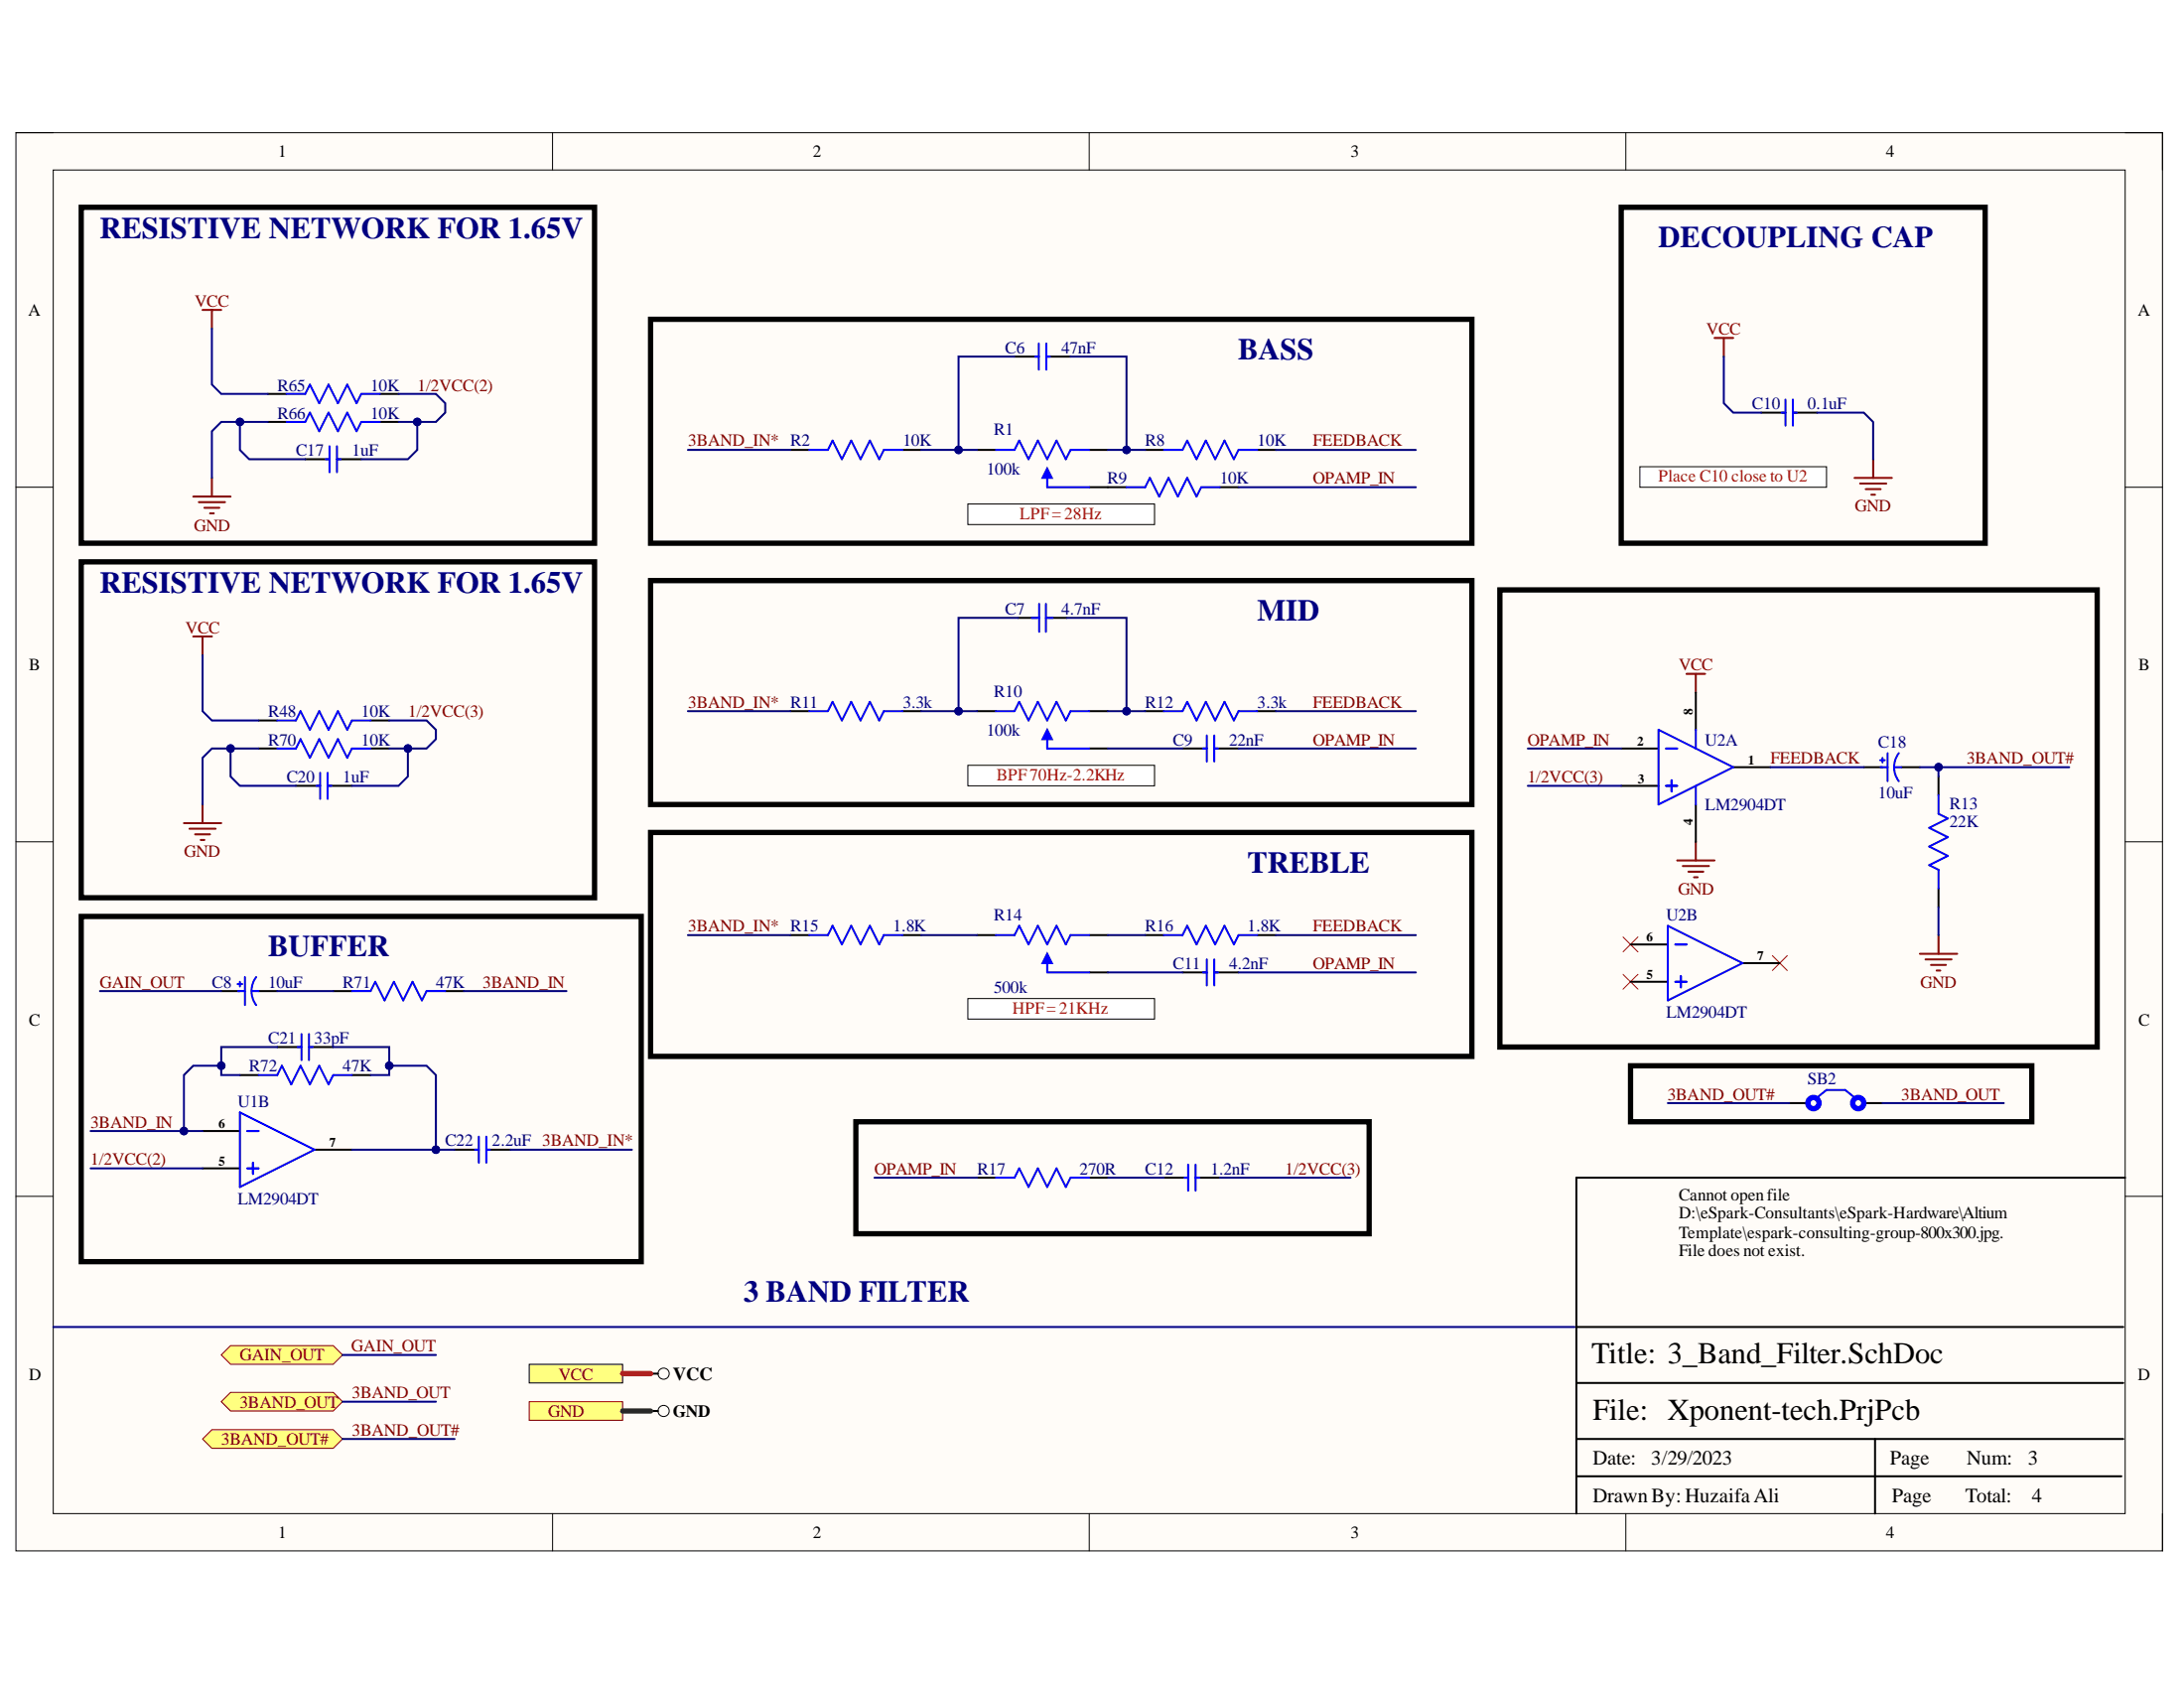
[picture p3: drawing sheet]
<svg xmlns="http://www.w3.org/2000/svg" width="279mm" height="216mm" viewBox="0 0 279 216" stroke-linecap="round" stroke-linejoin="round" font-family="sans-serif">
<path d="M2 17h274.6v181.4h-274.6z" fill-rule="evenodd" fill="#fffcf8"/>
<path d="M2 17h274.6v181.4h-274.6z" fill="none" stroke="#000" stroke-width=".13"/>
<path d="M6.8 21.7h265.1v171.9h-265.1z" fill-rule="evenodd" fill="#fffcf8"/>
<g fill="none" stroke="#000" stroke-width=".13">
<path d="M2 17h4.8M70.7 17v4.7M139.3 17v4.7M208 17v4.7M271.9 17h4.7v4.7M6.8 21.7h265.1v171.9h-265.1zM2 62.3h4.8M271.9 62.3h4.7M2 107.7h4.8M271.9 107.7h4.7M2 153h4.8M271.9 153h4.7"/>
<path d="M70.7 193.6v4.8M139.3 193.6v4.8M208 193.6v4.8M276.6 193.6v4.8"/>
</g>
<g fill="none" stroke="#000" stroke-width=".25">
<path d="M101.1 57.5h2.4M115.5 57.5h2.4M129.8 45.6h3.1M133.9 45.6h3.1M146.5 57.5h2.4M160.8 57.5h2.4M141.7 62.3h2.4M156.1 62.3h2.3M271.9 150.6h-70.2v43M201.7 176.9h69.9M201.7 169.7h69.9M201.7 188.8h69.7"/>
<path d="M201.7 184.1h69.9M239.9 184.1v9.5"/>
</g>
<path d="M103.5 57.5h2.4l.6-1.1 1.2 2.3 1.2-2.3 1.2 2.3 1.2-2.3 1.2 2.3 .6-1.2h2.4M132.4 45.6h.5M132.9 43.9v3.4M133.9 43.9v3.4M133.9 45.6h.4M148.9 57.5h2.4l.6-1.1 1.2 2.3 1.2-2.3 1.2 2.3 1.2-2.3 1.2 2.3 .5-1.2h2.4M144.1 62.3h2.4l.6-1.2 1.2 2.4 1.2-2.4 1.2 2.4 1.2-2.4 1.2 2.4 .6-1.2h2.4" fill="none" stroke="#00f" stroke-width=".25"/>
<path d="M123.8 64.5h23.9v2.6h-23.9z" fill-rule="evenodd" fill="#fff"/>
<path d="M123.8 64.5h23.9v2.6h-23.9z" fill="none" stroke="#000" stroke-width=".13"/>
<path d="M130.3 79h2.4M134.1 79h2.4M151.3 95.7h3.1M155.3 95.7h3.1" fill="none" stroke="#000" stroke-width=".25"/>
<path d="M132 79h.9M132.9 77.2v3.6M133.8 79h.9M133.8 77.2v3.6M153.9 95.7h.5M154.4 94.1v3.3M155.3 94.1v3.3M155.3 95.7h.5" fill="none" stroke="#00f" stroke-width=".25"/>
<path d="M123.8 97.9h23.9v2.6h-23.9z" fill-rule="evenodd" fill="#fff"/>
<path d="M123.8 97.9h23.9v2.6h-23.9z" fill="none" stroke="#000" stroke-width=".13"/>
<path d="M123.8 127.7h23.9v2.6h-23.9z" fill-rule="evenodd" fill="#fff"/>
<path d="M123.8 127.7h23.9v2.6h-23.9z" fill="none" stroke="#000" stroke-width=".13"/>
<path d="M83.2 40.8h105.1v28.7h-105.1zM83.2 74.3h105.1v28.6h-105.1zM191.9 75.5h76.4v58.4h-76.4zM83.2 106.5h105.1v28.6h-105.1zM109.5 143.5h65.7v14.3h-65.7z" fill="none" stroke="#000" stroke-width=".68"/>
<path d="M248 119.6v2.4M245.6 122h4.8M246.3 122.7h3.4M247 123.4h1.9M247.8 124.1h.4" fill="none" stroke="#800000" stroke-width=".25"/>
<path d="M148.9 150.6h3.1M153 150.6h3.1" fill="none" stroke="#000" stroke-width=".25"/>
<path d="M151.5 150.6h.5M152 149v3.3M153 149v3.3M153 150.6h.4" fill="none" stroke="#00f" stroke-width=".25"/>
<path d="M28.3 173.3l1.2-1.2h13.1l1.2 1.2-1.2 1.2h-13.1z" fill-rule="evenodd" fill="#ffff80"/>
<path d="M28.3 173.3l1.2-1.2h13.1l1.2 1.2-1.2 1.2h-13.1z" fill="none" stroke="#800000" stroke-width=".13"/>
<path d="M28.3 179.3l1.2-1.2h13.1l1.2 1.2-1.2 1.2h-13.1z" fill-rule="evenodd" fill="#ffff80"/>
<path d="M28.3 179.3l1.2-1.2h13.1l1.2 1.2-1.2 1.2h-13.1z" fill="none" stroke="#800000" stroke-width=".13"/>
<g fill="none" stroke="#000" stroke-width=".25">
<path d="M34.3 50.4h2.4M34.3 54h2.4M39 58.7h3.2M43.1 58.7h3.1M48.6 50.4h2.4M48.6 54h2.4M101.1 91h2.4M115.5 91h2.4M146.5 91h2.4M160.8 91h2.4M248 99.3v2.4M101.1 119.6h2.4"/>
<path d="M115.5 119.6h2.4M146.5 119.6h2.4M160.8 119.6h2.4M248 113.6v2.4M151.3 124.4h3.1M155.3 124.4h3.1M125 150.6h2.4M139.3 150.6h2.4"/>
</g>
<g fill="none" stroke="#00f" stroke-width=".25">
<path d="M36.7 50.4h2.3l.6-1.2 1.2 2.4 1.2-2.4 1.2 2.4 1.2-2.4 1.2 2.4 .6-1.2h2.4M36.7 54h2.3l.6-1.2 1.2 2.4 1.2-2.4 1.2 2.4 1.2-2.4 1.2 2.4 .6-1.2h2.4M41.7 58.7h.5M42.2 57.1v3.3M43.1 57.1v3.3M43.1 58.7h.5M103.5 91h2.4l.6-1.2 1.2 2.4 1.2-2.4 1.2 2.4 1.2-2.4 1.2 2.4 .6-1.2h2.4M148.9 91h2.4l.6-1.2 1.2 2.4 1.2-2.4 1.2 2.4 1.2-2.4 1.2 2.4 .5-1.2h2.4M103.5 119.6h2.4l.6-1.2 1.2 2.4 1.2-2.4 1.2 2.4 1.2-2.4 1.2 2.4 .6-1.2h2.4M148.9 119.6h2.4l.6-1.2 1.2 2.4 1.2-2.4 1.2 2.4 1.2-2.4 1.2 2.4 .5-1.2h2.4M248 101.7v2.4l1.2 .6-2.4 1.2 2.4 1.2-2.4 1.2 2.4 1.2-2.4 1.2 1.2 .5v2.4M153.9 124.4h.5"/>
<path d="M154.4 122.7v3.3M155.3 122.7v3.3M155.3 124.4h.5M127.4 150.6h2.4l.6-1.2 1.2 2.4 1.2-2.4 1.2 2.4 1.2-2.4 1.2 2.4 .6-1.2h2.3"/>
</g>
<path d="M25.9 39.6h2.4M27.1 39.6v2.4M24.7 63.5h4.8M25.4 64.2h3.4M26.2 64.9h1.9M26.9 65.7h.4M27.1 61.1v2.4" fill="none" stroke="#800000" stroke-width=".25"/>
<path d="M10.4 26.5h65.7v43h-65.7z" fill="none" stroke="#000" stroke-width=".68"/>
<path d="M67.7 179.3h11.9v2.4h-11.9z" fill-rule="evenodd" fill="#ffff80"/>
<path d="M67.7 179.3h11.9v2.4h-11.9z" fill="none" stroke="#800000" stroke-width=".13"/>
<circle cx="84.9" cy="180.5" r=".72" fill="none" stroke="#000" stroke-width=".13"/>
<path d="M83.2 180.5h1" fill="none" stroke="#000" stroke-width=".25"/>
<path d="M67.7 174.5h11.9v2.4h-11.9z" fill-rule="evenodd" fill="#ffff80"/>
<g fill="none" stroke="#000" stroke-width=".13">
<path d="M67.7 174.5h11.9v2.4h-11.9z"/>
<circle cx="84.9" cy="175.7" r=".72"/>
</g>
<path d="M238.4 98.1h2.4M243.2 98.1h2.4M83.2 175.7h1" fill="none" stroke="#000" stroke-width=".25"/>
<path d="M207.4 26.5h46.6v43h-46.6zM10.4 117.2h71.6v44.2h-71.6z" fill="none" stroke="#000" stroke-width=".68"/>
<g fill="none" stroke="#800000" stroke-width=".25">
<path d="M219.3 43.2h2.4M220.5 43.2v2.4M239.6 58.7v2.4M237.2 61.1h4.8M238 61.8h3.3M238.7 62.6h1.9M239.4 63.3h.5M215.8 86.2h2.3M216.9 86.2v2.4M214.6 110.1h4.7M215.3 110.8h3.3M216 111.5h1.9"/>
<path d="M216.7 112.2h.5M216.9 107.7v2.4"/>
</g>
<path d="M207.6 119.8l1.9 2M209.5 119.8l-1.9 2M207.6 124.6l1.9 1.9M209.5 124.6l-1.9 1.9M226.7 122.2l1.9 1.9M228.6 122.2l-1.9 1.9" fill="none" stroke="#f00" stroke-width=".13"/>
<path d="M240.5 97.2h.6M240.6 98.1h.9M240.8 96.9v.6M241.5 96.3v3.6M242.3 98.1h.9M242.9 96.3a2.97 2.97 0 0 0 0 3.6" fill="none" stroke="#00f" stroke-width=".25"/>
<path d="M209.8 59.7h23.9v2.6h-23.9z" fill-rule="evenodd" fill="#fff"/>
<path d="M209.8 59.7h23.9v2.6h-23.9z" fill="none" stroke="#000" stroke-width=".13"/>
<path d="M225.3 52.8h3.1M229.4 52.8h3.1M228.9 141.1h2.4M238.4 141.1h2.4" fill="none" stroke="#000" stroke-width=".25"/>
<path d="M227.9 52.8h.5M228.4 51.1v3.3M229.4 51.1v3.3M229.4 52.8h.4M232.5 140.4l1.2-1h2.4l1.1 1" fill="none" stroke="#00f" stroke-width=".25"/>
<g fill="none" stroke="#00f" stroke-width=".68">
<circle cx="232" cy="141.1" r=".72"/>
<circle cx="237.7" cy="141.1" r=".72"/>
</g>
<path d="M25.9 184.1l1.2-1.2h15.5l1.2 1.2-1.2 1.1h-15.5z" fill-rule="evenodd" fill="#ffff80"/>
<path d="M25.9 184.1l1.2-1.2h15.5l1.2 1.2-1.2 1.1h-15.5z" fill="none" stroke="#800000" stroke-width=".13"/>
<g fill="none" stroke="#000" stroke-width=".25">
<path d="M33.1 92.2h2.4M33.1 95.7h2.4M47.4 92.2h2.4M47.4 95.7h2.4M125 91h2.4M139.3 95.7h2.4M139.3 91h2.4M37.9 100.5h3.1M41.9 100.5h3.1M28.3 126.8h2.4M30.7 137.5h2.4M33.1 126.8h2.4"/>
<path d="M35.5 133.9h3.1M39.5 133.9h3.1M42.6 126.8h2.4M45 137.5h2.4M57 126.8h2.3M58.2 147.1h3.1M62.2 147.1h3.1"/>
</g>
<g fill="none" stroke="#00f" stroke-width=".25">
<path d="M35.5 92.2h2.4l.6-1.2 1.1 2.3 1.2-2.3 1.2 2.3 1.2-2.3 1.2 2.3 .6-1.1h2.4M35.5 95.7h2.4l.6-1.2 1.1 2.4 1.2-2.4 1.2 2.4 1.2-2.4 1.2 2.4 .6-1.2h2.4M41 98.8v3.4M41.9 98.8v3.4M127.4 91h2.4l.6-1.2 1.2 2.4 1.2-2.4 1.2 2.4 1.2-2.4 1.2 2.4 .6-1.2h2.3M134 94.5v1.2h5.3M40.5 100.5h.5M41.9 100.5h.5M30.4 125.9h.6M30.5 126.8h.8M30.7 125.6v.6M31.3 125v3.6"/>
<path d="M32.2 126.8h.9M32.8 125a2.98 2.98 0 0 0 0 3.6M33.1 137.5h2.4l.6-1.2 1.2 2.4 1.2-2.4 1.1 2.4 1.2-2.4 1.2 2.4 .6-1.2h2.4M38.1 133.9h.5M38.6 132.3v3.3M39.5 132.3v3.3M39.5 133.9h.5M45 126.8h2.4l.6-1.2 1.2 2.4 1.2-2.4 1.2 2.4 1.2-2.4 1.2 2.4 .6-1.2h2.4M60.8 147.1h.5M61.3 145.4v3.3M62.2 145.4v3.3M62.2 147.1h.5"/>
</g>
<path d="M24.7 81.4h2.4M25.9 81.4v2.4M23.5 105.3h4.8M24.2 106h3.4M25 106.7h1.9M25.7 107.4h.5M25.9 102.9v2.4" fill="none" stroke="#800000" stroke-width=".25"/>
<path d="M10.4 71.9h65.7v42.9h-65.7zM208.6 136.3h51.3v7.2h-51.3z" fill="none" stroke="#000" stroke-width=".68"/>
<path d="M134 93.3l.6 1.2h-1.2z" fill="#00f"/>
<path d="M134 93.3l.6 1.2h-1.2zM127.4 119.6h2.4l.6-1.2 1.2 2.4 1.2-2.4 1.2 2.4 1.2-2.4 1.2 2.4 .6-1.2h2.3M134 123.2v1.2h5.3" fill="none" stroke="#00f" stroke-width=".25"/>
<path d="M125 119.6h2.4M139.3 119.6h2.4M139.3 124.4h2.4" fill="none" stroke="#000" stroke-width=".25"/>
<path d="M134 122l.6 1.2h-1.2z" fill="#00f"/>
<path d="M127.4 57.5h2.4l.6-1.1 1.2 2.3 1.2-2.3 1.2 2.3 1.2-2.3 1.2 2.3 .6-1.2h2.3M134 61.1v1.2h5.3M134 122l.6 1.2h-1.2z" fill="none" stroke="#00f" stroke-width=".25"/>
<path d="M125 57.5h2.4M139.3 57.5h2.4M139.3 62.3h2.4" fill="none" stroke="#000" stroke-width=".25"/>
<path d="M134 59.9l.6 1.2h-1.2z" fill="#00f"/>
<g fill="none" stroke="#00f" stroke-width=".25">
<path d="M134 59.9l.6 1.2h-1.2zM212.2 93.3l9.5 4.8-9.5 4.8zM213.1 95.7h1.5M213.8 99.8v1.4M216.9 93.3v2.4M213.1 100.5h1.5M213.4 118.4l9.5 4.8-9.5 4.8zM216.9 100.5v2.4M214.3 120.8h1.5M214.3 125.6h1.5M215 124.9v1.4M30.7 142.3l9.5 4.8-9.5 4.7z"/>
<path d="M31.6 144.7h1.5M31.6 149.4h1.5M32.4 148.7v1.5"/>
</g>
<path d="M207.4 95.7h4.8M216.9 88.6v4.7M221.7 98.1h4.8M207.4 100.5h4.8M216.9 102.9v4.8M208.6 120.8h4.8M208.6 125.6h4.8M222.9 123.2h4.8M25.9 144.7h4.8M25.9 149.4h4.8M40.2 147.1h4.8" fill="none" stroke="#000" stroke-width=".25"/>
<path d="M137 45.6h7.1v11.9" fill="none" stroke="#000080" stroke-width=".25"/>
<circle cx="144.1" cy="57.5" r=".48" fill="#000080"/>
<circle cx="144.1" cy="57.5" r=".48" fill="none" stroke="#000080" stroke-width=".13"/>
<path d="M129.8 45.6h-7.2v11.9" fill="none" stroke="#000080" stroke-width=".25"/>
<circle cx="122.6" cy="57.5" r=".48" fill="#000080"/>
<circle cx="122.6" cy="57.5" r=".48" fill="none" stroke="#000080" stroke-width=".13"/>
<path d="M88 57.5h13.1M117.9 57.5h7.1" fill="none" stroke="#000080" stroke-width=".25"/>
<circle cx="122.6" cy="57.5" r=".48" fill="#000080"/>
<circle cx="122.6" cy="57.5" r=".48" fill="none" stroke="#000080" stroke-width=".13"/>
<path d="M141.7 57.5h4.8" fill="none" stroke="#000080" stroke-width=".25"/>
<circle cx="144.1" cy="57.5" r=".48" fill="#000080"/>
<circle cx="144.1" cy="57.5" r=".48" fill="none" stroke="#000080" stroke-width=".13"/>
<path d="M163.2 57.6h17.9M158.5 62.3h22.6M117.9 91h7.1" fill="none" stroke="#000080" stroke-width=".25"/>
<circle cx="122.6" cy="91" r=".48" fill="#000080"/>
<circle cx="122.6" cy="91" r=".48" fill="none" stroke="#000080" stroke-width=".13"/>
<path d="M141.7 91h4.8" fill="none" stroke="#000080" stroke-width=".25"/>
<circle cx="144.1" cy="91" r=".48" fill="#000080"/>
<circle cx="144.1" cy="91" r=".48" fill="none" stroke="#000080" stroke-width=".13"/>
<path d="M136.5 79h7.6v12" fill="none" stroke="#000080" stroke-width=".25"/>
<circle cx="144.1" cy="91" r=".48" fill="#000080"/>
<circle cx="144.1" cy="91" r=".48" fill="none" stroke="#000080" stroke-width=".13"/>
<path d="M130.3 79h-7.7v12" fill="none" stroke="#000080" stroke-width=".25"/>
<circle cx="122.6" cy="91" r=".48" fill="#000080"/>
<circle cx="122.6" cy="91" r=".48" fill="none" stroke="#000080" stroke-width=".13"/>
<path d="M88 91h13.1M141.7 95.7h9.6M158.5 95.7h22.6M163.2 91h17.9M226.5 98.1h11.9M245.6 98.1h2.4v1.2M88 119.6h13.1M117.9 119.6h7.1M141.7 119.6h4.8M163.2 119.6h17.9M141.7 124.4h9.6M158.5 124.4h22.6" fill="none" stroke="#000080" stroke-width=".25"/>
<circle cx="248" cy="98.1" r=".48" fill="#000080"/>
<circle cx="248" cy="98.1" r=".48" fill="none" stroke="#000080" stroke-width=".13"/>
<path d="M195.5 95.7h11.9M248 98.1h16.7M195.5 100.5h11.9M248 116v3.6" fill="none" stroke="#000080" stroke-width=".25"/>
<circle cx="248" cy="98.1" r=".48" fill="#000080"/>
<circle cx="248" cy="98.1" r=".48" fill="none" stroke="#000080" stroke-width=".13"/>
<path d="M27.1 42v7.2l1.2 1.2h6M34.3 54h-6l-1.2 1.2v5.9M12.8 126.8h15.5M111.9 150.6h13.1M141.7 150.6h7.2M156.1 150.6h16.7M6.8 169.7h194.6M43.8 173.3h12M43.8 179.3h12" fill="none" stroke="#000080" stroke-width=".25"/>
<circle cx="30.7" cy="54" r=".48" fill="#000080"/>
<circle cx="30.7" cy="54" r=".48" fill="none" stroke="#000080" stroke-width=".13"/>
<path d="M51 50.4h4.8l1.2 1.2v1.2l-1.2 1.2h-4.8" fill="none" stroke="#000080" stroke-width=".25"/>
<circle cx="53.4" cy="54" r=".48" fill="#000080"/>
<circle cx="53.4" cy="54" r=".48" fill="none" stroke="#000080" stroke-width=".13"/>
<path d="M30.7 54v3.5l1.2 1.2h7.1" fill="none" stroke="#000080" stroke-width=".25"/>
<circle cx="30.7" cy="54" r=".48" fill="#000080"/>
<circle cx="30.7" cy="54" r=".48" fill="none" stroke="#000080" stroke-width=".13"/>
<path d="M53.4 54v3.5l-1.2 1.2h-6" fill="none" stroke="#000080" stroke-width=".25"/>
<circle cx="53.4" cy="54" r=".48" fill="#000080"/>
<circle cx="53.4" cy="54" r=".48" fill="none" stroke="#000080" stroke-width=".13"/>
<path d="M79.6 180.5h3.6" fill="none" stroke="#274e13" stroke-width=".68"/>
<path d="M79.6 175.7h3.6" fill="none" stroke="#c00" stroke-width=".68"/>
<path d="M11.6 144.7h14.3M11.6 149.4h14.3" fill="none" stroke="#000080" stroke-width=".25"/>
<circle cx="23.5" cy="144.7" r=".48" fill="#000080"/>
<circle cx="23.5" cy="144.7" r=".48" fill="none" stroke="#000080" stroke-width=".13"/>
<path d="M220.5 45.6v6l1.2 1.2h3.6M232.5 52.8h5.9l1.2 1.2v4.7M25.9 83.8v7.2l1.2 1.2h6M33.1 95.7h-6l-1.2 1.2v6M213.4 141.1h15.5M240.8 141.1h15.5M43.8 184.1h14.4" fill="none" stroke="#000080" stroke-width=".25"/>
<circle cx="29.5" cy="95.7" r=".48" fill="#000080"/>
<circle cx="29.5" cy="95.7" r=".48" fill="none" stroke="#000080" stroke-width=".13"/>
<path d="M49.8 92.2h4.8l1.2 1.1v1.2l-1.2 1.2h-4.8" fill="none" stroke="#000080" stroke-width=".25"/>
<circle cx="52.2" cy="95.7" r=".48" fill="#000080"/>
<circle cx="52.2" cy="95.7" r=".48" fill="none" stroke="#000080" stroke-width=".13"/>
<path d="M29.5 95.7v3.6l1.2 1.2h7.2" fill="none" stroke="#000080" stroke-width=".25"/>
<circle cx="29.5" cy="95.7" r=".48" fill="#000080"/>
<circle cx="29.5" cy="95.7" r=".48" fill="none" stroke="#000080" stroke-width=".13"/>
<path d="M52.2 95.7v3.6l-1.2 1.2h-6" fill="none" stroke="#000080" stroke-width=".25"/>
<circle cx="52.2" cy="95.7" r=".48" fill="#000080"/>
<circle cx="52.2" cy="95.7" r=".48" fill="none" stroke="#000080" stroke-width=".13"/>
<path d="M35.5 133.9h-7.2v3.6h2.4M35.5 126.8h7.1M59.3 126.8h13.2" fill="none" stroke="#000080" stroke-width=".25"/>
<circle cx="28.3" cy="136.3" r=".48" fill="#000080"/>
<circle cx="28.3" cy="136.3" r=".48" fill="none" stroke="#000080" stroke-width=".13"/>
<path d="M28.3 136.3h-3.6l-1.2 1.2v7.2" fill="none" stroke="#000080" stroke-width=".25"/>
<circle cx="28.3" cy="136.3" r=".48" fill="#000080"/>
<circle cx="28.3" cy="136.3" r=".48" fill="none" stroke="#000080" stroke-width=".13"/>
<circle cx="23.5" cy="144.7" r=".48" fill="#000080"/>
<circle cx="23.5" cy="144.7" r=".48" fill="none" stroke="#000080" stroke-width=".13"/>
<path d="M42.6 133.9h7.2v3.6h-2.4" fill="none" stroke="#000080" stroke-width=".25"/>
<circle cx="49.8" cy="136.3" r=".48" fill="#000080"/>
<circle cx="49.8" cy="136.3" r=".48" fill="none" stroke="#000080" stroke-width=".13"/>
<path d="M49.8 136.3h4.8l1.2 1.2v9.6" fill="none" stroke="#000080" stroke-width=".25"/>
<circle cx="49.8" cy="136.3" r=".48" fill="#000080"/>
<circle cx="49.8" cy="136.3" r=".48" fill="none" stroke="#000080" stroke-width=".13"/>
<circle cx="55.8" cy="147.1" r=".48" fill="#000080"/>
<circle cx="55.8" cy="147.1" r=".48" fill="none" stroke="#000080" stroke-width=".13"/>
<path d="M45 147.1h13.2M65.3 147.1h15.5" fill="none" stroke="#000080" stroke-width=".25"/>
<circle cx="55.8" cy="147.1" r=".48" fill="#000080"/>
<circle cx="55.8" cy="147.1" r=".48" fill="none" stroke="#000080" stroke-width=".13"/>
<g font-size="3.9" fill="#000080">
<text x="12.8" y="30.5">RESISTIVE NETWORK FOR 1.65V</text>
<text x="212.1" y="31.7">DECOUPLING CAP</text>
<text x="158.4" y="46">BASS</text>
<text x="12.8" y="75.8">RESISTIVE NETWORK FOR 1.65V</text>
<text x="160.9" y="79.4">MID</text>
<text x="159.6" y="111.6">TREBLE</text>
<text x="34.3" y="122.4">BUFFER</text>
<text x="95.1" y="166.5">3 BAND FILTER</text>
</g>
<g font-size="3.9">
<text x="203.6" y="174.4">Title: 3_Band_Filter.SchDoc</text>
<text x="203.8" y="181.6">File: Xponent-tech.PrjPcb</text>
</g>
<g font-size="2.6">
<text x="203.8" y="187.3">Date:</text>
<text x="211.2" y="187.3">3/29/2023</text>
<text x="241.8" y="187.3">Page</text>
<text x="251.6" y="187.3">Num:</text>
<text x="259.5" y="187.3">3</text>
<text x="203.8" y="192.1">Drawn By: HuzaifaAli</text>
<text x="242.1" y="192.1">Page</text>
<text x="251.4" y="192.1">Total:</text>
<text x="260" y="192.1">4</text>
</g>
<text font-size="2.4" x="86.1" y="176.5">VCC</text>
<g font-size="2.2">
<text x="35.6" y="20.1">1</text>
<text x="104" y="20.1">2</text>
<text x="172.8" y="20.1">3</text>
<text x="241.3" y="20.1">4</text>
<text x="3.6" y="40.4">A</text>
<text x="273.5" y="40.4">A</text>
<text x="3.7" y="85.7">B</text>
<text x="273.6" y="85.7">B</text>
<text x="3.7" y="131.1">C</text>
<text x="273.6" y="131.1">C</text>
<text x="214.8" y="153.5">Cannot openfile</text>
<text x="214.8" y="155.9">D:\eSpark-Consultants\eSpark-Hardware\Altium</text>
<text x="214.8" y="158.3">Template\espark-consulting-group-800x300.jpg.</text>
<text x="214.8" y="160.7">File does not exist.</text>
<text x="3.7" y="176.5">D</text>
<text x="273.5" y="176.5">D</text>
<text x="86.1" y="181.2">GND</text>
<text x="35.6" y="196.8">1</text>
<text x="104" y="196.8">2</text>
<text x="172.8" y="196.8">3</text>
<text x="241.3" y="196.8">4</text>
</g>
<g font-size="2.2" fill="#800000">
<text x="24.9" y="39.2">VCC</text>
<text x="218.3" y="42.8">VCC</text>
<text x="53.4" y="50">1/2VCC(2)</text>
<text x="88" y="57.1">3BAND_IN* R2</text>
<text x="168" y="57.1">FEEDBACK</text>
<text x="168" y="61.9">OPAMP_IN</text>
<text x="237.3" y="65.4">GND</text>
<text x="24.8" y="67.9">GND</text>
<text x="23.7" y="81">VCC</text>
<text x="214.8" y="85.7">VCC</text>
<text x="52.2" y="91.7">1/2VCC(3)</text>
<text x="88" y="90.5">3BAND_IN* R11</text>
<text x="168" y="90.5">FEEDBACK</text>
<text x="168" y="95.3">OPAMP_IN</text>
<text x="195.4" y="95.3">OPAMP_IN</text>
<text x="195.4" y="100.1">1/2VCC(3)</text>
<text x="226.5" y="97.7">FEEDBACK</text>
<text x="251.6" y="97.7">3BAND_OUT#</text>
<text x="23.6" y="109.6">GND</text>
<text x="88" y="119.2">3BAND_IN* R15</text>
<text x="168" y="119.2">FEEDBACK</text>
<text x="214.7" y="114.4">GND</text>
<text x="168" y="124">OPAMP_IN</text>
<text x="12.8" y="126.3">GAIN_OUT</text>
<text x="61.8" y="126.3">3BAND_IN</text>
<text x="245.7" y="126.3">GND</text>
<text x="213.3" y="140.7">3BAND_OUT#</text>
<text x="243.2" y="140.7">3BAND_OUT</text>
<text x="11.6" y="149">1/2VCC(2)</text>
<text x="11.6" y="144.2">3BAND_IN</text>
<text x="111.9" y="150.2">OPAMP_IN</text>
<text x="164.4" y="150.2">1/2VCC(3)</text>
<text x="44.9" y="172.9">GAIN_OUT</text>
<text x="30.7" y="174">GAIN_OUT</text>
<text x="45" y="178.9">3BAND_OUT</text>
<text x="71.5" y="176.5">VCC</text>
<text x="28.3" y="184.8">3BAND_OUT#</text>
<text x="30.7" y="180">3BAND_OUT</text>
<text x="45" y="183.6">3BAND_OUT#</text>
<text x="70.1" y="181.2">GND</text>
</g>
<g font-size="2.2" fill="#000080">
<text x="128.6" y="45.2">C6</text>
<text x="135.8" y="45.2">47nF</text>
<text x="35.5" y="50">R65</text>
<text x="35.5" y="53.5">R66</text>
<text x="47.4" y="50">10K</text>
<text x="47.4" y="53.5">10K</text>
<text x="224.1" y="52.4">C10</text>
<text x="231.2" y="52.4">0.1uF</text>
<text x="37.8" y="58.3">C17</text>
<text x="45" y="58.3">1uF</text>
<text x="115.5" y="57.1">10K</text>
<text x="127.2" y="55.7">R1</text>
<text x="146.5" y="57.1">R8</text>
<text x="160.9" y="57.1">10K</text>
<text x="126.2" y="60.7">100k</text>
<text x="141.7" y="61.9">R9</text>
<text x="156" y="61.9">10K</text>
<text x="128.6" y="78.6">C7</text>
<text x="135.8" y="78.6">4.7nF</text>
<text x="127.2" y="89.1">R10</text>
<text x="34.3" y="91.7">R48</text>
<text x="34.3" y="95.3">R70</text>
<text x="46.2" y="91.7">10K</text>
<text x="46.2" y="95.3">10K</text>
<text x="115.5" y="90.5">3.3k</text>
<text x="126.2" y="94.1">100k</text>
<text x="146.5" y="90.5">R12</text>
<text x="150" y="95.3">C9</text>
<text x="157.2" y="95.3">22nF</text>
<text x="160.9" y="90.5">3.3k</text>
<text x="218.1" y="95.3">U2A</text>
<text x="240.3" y="95.7">C18</text>
<text x="36.7" y="100.1">C20</text>
<text x="43.8" y="100.1">1uF</text>
<text x="218.1" y="103.6">LM2904DT</text>
<text x="240.3" y="102.1">10uF</text>
<text x="249.4" y="103.4">R13</text>
<text x="249.4" y="105.8">22K</text>
<text x="114.2" y="119.2">1.8K</text>
<text x="127.2" y="117.7">R14</text>
<text x="146.5" y="119.2">R16</text>
<text x="159.6" y="119.2">1.8K</text>
<text x="213.2" y="117.7">U2B</text>
<text x="150" y="124">C11</text>
<text x="157.2" y="124">4.2nF</text>
<text x="27.1" y="126.3">C8</text>
<text x="34.3" y="126.3">10uF</text>
<text x="43.8" y="126.3">R71</text>
<text x="55.8" y="126.3">47K</text>
<text x="127.2" y="127">500k</text>
<text x="213.2" y="130.1">LM2904DT</text>
<text x="31.9" y="137.1">R72</text>
<text x="34.3" y="133.5">C21</text>
<text x="40.2" y="133.5">33pF</text>
<text x="43.8" y="137.1">47K</text>
<text x="30.4" y="141.6">U1B</text>
<text x="231.2" y="138.7">SB2</text>
<text x="56.9" y="146.6">C22</text>
<text x="62.9" y="146.6">2.2uF 3BAND_IN*</text>
<text x="30.4" y="154">LM2904DT</text>
<text x="125" y="150.2">R17</text>
<text x="138.1" y="150.2">270R</text>
<text x="146.5" y="150.2">C12</text>
<text x="154.9" y="150.2">1.2nF</text>
</g>
<g font-size="2.2" fill="#f00">
<text x="212.1" y="61.6">Place C10 close to U2</text>
<text x="130.4" y="66.5">LPF=28Hz</text>
<text x="127.5" y="99.8">BPF70Hz-2.2KHz</text>
<text x="129.5" y="129.7">HPF=21KHz</text>
</g>
<g font-size="1.7">
<text x="209.4" y="95.4">2</text>
<text x="216.5" y="91.5" transform="rotate(-90 216.5 91.5)">8</text>
<text x="209.5" y="100.2">3</text>
<text x="223.6" y="97.8">1</text>
<text x="216.5" y="105.6" transform="rotate(-90 216.5 105.6)">4</text>
<text x="210.6" y="120.4">6</text>
<text x="210.6" y="125.2">5</text>
<text x="224.8" y="122.9">7</text>
<text x="28" y="144.3">6</text>
<text x="28" y="149.1">5</text>
<text x="42.2" y="146.7">7</text>
</g>
</svg>
